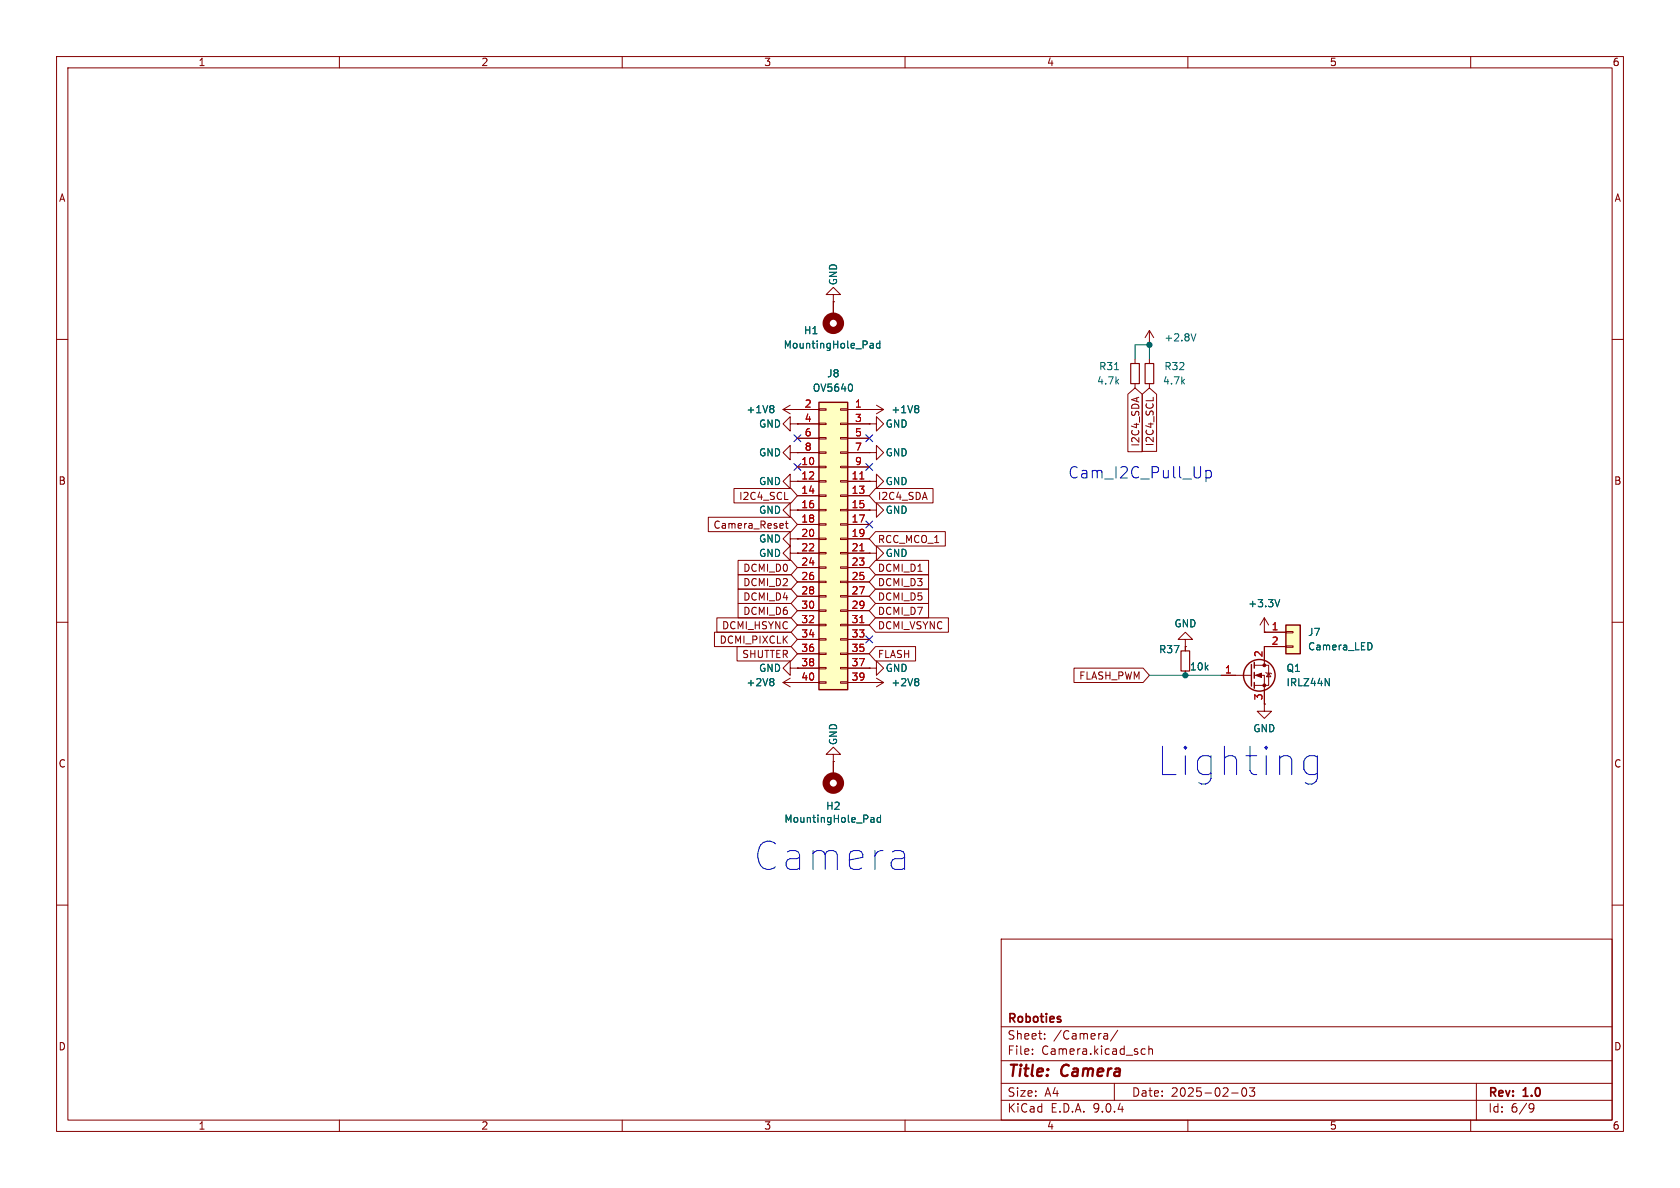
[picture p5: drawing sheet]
<svg xmlns="http://www.w3.org/2000/svg" width="297mm" height="210mm" viewBox="0 0 297 210" stroke-linecap="round" stroke-linejoin="round" font-family="sans-serif">
<g fill="none" stroke="#840000" stroke-width=".18">
<path d="M10 10h277v190h-277zM12 12h273v186h-273zM60 10v2M110 10v2M160 10v2M210 10v2M260 10v2M147.3 52.1h1.3l-1.3-1.3-1.3 1.3h1.3v1.2M147.3 53.3h.1M203.2 58.4v2.6M203.2 58.4l-.8 1.3M203.2 58.4l.8 1.3"/>
<path d="M10 60h2M138.4 72.4h2.6M138.4 72.4l1.3 .8M139.7 74.9v-1.2l-1.3 1.2 1.3 1.3v-1.3h1.3M139.7 71.6l-1.3 .8M141 72.4h.1M141 74.9h.1M153.7 74.9h1.2v-1.2l1.3 1.2-1.3 1.3v-1.3M153.7 74.9h.1M153.7 72.4h.1M153.7 72.4h2.5M154.9 71.6l1.3 .8"/>
<path d="M156.2 72.4l-1.3 .8M200.7 63.5v.8M200.7 67.8v.8M203.2 61h.1M203.2 63.5v.8M203.2 67.8v.8M285 60h2M139.7 80v-1.3l-1.3 1.3 1.3 1.3v-1.3h1.3M139.7 85.1v-1.3l-1.3 1.3 1.3 1.3v-1.3h1.3M141 80h.1M141 85.1h.1M153.7 90.2h1.2v-1.3l1.3 1.3-1.3 1.2v-1.2"/>
<path d="M153.7 90.2h.1M10 110h2M139.7 119.9l-1.3 .8M153.7 118.1h1.2v-1.3l1.3 1.3-1.3 1.3v-1.3M153.7 118.1h.1M209.5 113h1.3l-1.3-1.2-1.2 1.2h1.2v1.3M209.5 114.3h.1M209.5 114.3v.8M209.5 118.6v.8M215.9 119.4h5.3M221.7 117.6h2.6v3.6h-2.6M221.7 119.4h1.8v5.1"/>
<path d="M223.5 111.8h.1M223.5 109.2v2.6M223.5 114.3v3.3M223.5 109.2l-.7 1.3M223.5 109.2l.8 1.3M223.8 118.9l.1 .1h.8l.1 .1M224.3 119l.4 .6h-.8zM285 110h2M138.4 120.7l1.3 .7M138.4 120.7h2.6M141 120.7h.1M223.5 124.5v1.2h1.3l-1.3 1.3-1.3-1.3h1.3"/>
<path d="M223.5 124.5h.1M10 160h2M177 166h108v32h-108zM285 160h2M60 198v2M110 198v2M160 198v2M177 194.5h108M177 191.5h108M177 187.5h108M177 181.5h108M182.5 186.3v.1"/>
<path d="M182.5 185.5v.1M184.7 183.6v.1M184.7 182.8v.1M195.3 182.7h.3l.2 .2v.8M195.8 183.6l-.5 .1M195.8 183.1h-.5M197 191.5v3M197.6 182.1l-1.3 2M201.9 186.3h.6M201.9 185.5h.6M203.1 185.5l.2-.1 .4 .1v.9M203.1 184.9v1.5"/>
<path d="M210 198v2M217.7 193.2h1.2M219.7 192.4l.2-.1a.81 .81 0 0 1 .6 .6 .81 .81 0 0 1-.3 .8l-.2 .1a.81 .81 0 0 1-.3-1.4zM220.9 192.3h.9l-.5 .6 .4 .1v.7l-.2 .1h-.4l-.2-.1M260 198v2M261 191.5v6.5M270.6 195.1l.5 .1a.99 .99 0 0 1-.4 1.4h-.2M271.2 195.7l-.3 .3h-.3"/>
</g>
<path d="M199.9 64.3h1.5v3.5h-1.5zM202.4 64.3h1.6v3.5h-1.6zM208.8 115.1h1.5v3.5h-1.5z" fill="none" stroke="#840000" stroke-width=".2"/>
<path d="M211.4 59l-.4 1.3M136.6 71.7l.2 .2-.2 .3 .2 .3v.2l-.2 .3M162.2 71.7l.2 .2-.2 .3 .2 .3v.2l-.2 .3M197 65.3h.8M136.6 120l.2 .2-.2 .3 .2 .2v.3l-.2 .2M226.2 106l-.4 1.3M234.3 120l.7 1.2v-1.2" fill="none" stroke="#006464" stroke-width=".18"/>
<g fill="none" stroke="#840000" stroke-width=".25">
<path d="M221.2 117.5v3.8M221.7 117.1v1M221.7 118.9v1M221.7 120.7v1"/>
<circle cx="222.6" cy="119.4" r="2.79"/>
</g>
<g fill="#840000" stroke="#840000" stroke-width=".18">
<path d="M222 119.4l1-.4v.8z"/>
<circle cx="223.5" cy="117.6" r=".25"/>
<circle cx="223.5" cy="121.2" r=".25"/>
</g>
<path d="M227.3 110.5h2.6v5.1h-2.6z" fill="#ffffc2"/>
<path d="M227.3 110.5h2.6v5.1h-2.6z" fill="none" stroke="#840000" stroke-width=".25"/>
<g fill="none" stroke="#840000" stroke-width=".18">
<path d="M147.3 53.3v2.6M139.7 95.3v-1.3l-1.3 1.3 1.3 1.2v-1.2h1.3M139.7 97.8v-1.3l-1.3 1.3 1.3 1.3v-1.3h1.3M139.7 90.2v-1.3l-1.3 1.3 1.3 1.2v-1.2h1.3M141 95.3h.1M141 97.8h.1M141 90.2h.1M153.7 85.1h1.2v-1.3l1.3 1.3-1.3 1.3v-1.3M153.7 85.1h.1M153.7 80h1.2v-1.3l1.3 1.3-1.3 1.3v-1.3M153.7 80h.1M153.7 97.8h1.2v-1.3l1.3 1.3-1.3 1.3v-1.3"/>
<path d="M153.7 97.8h.1M139.7 118.1v-1.3l-1.3 1.3 1.3 1.3v-1.3h1.3M141 118.1h.1M154.9 119.9l1.3 .8M223.5 111.8h3.8M223.5 114.3h3.8M227.3 111.6h1.3v.3h-1.3zM227.3 114.2h1.3v.2h-1.3zM147.3 133.4h1.3l-1.3-1.3-1.3 1.3h1.3v1.2M147.3 134.6h.1M147.3 134.6v2.6M153.7 120.7h.1"/>
<path d="M153.7 120.7h2.5M156.2 120.7l-1.3 .7"/>
</g>
<path d="M154 60.7h.2l.2 .2v.6M154.4 61.5h-.4M154.4 61l-.4 .1M155.5 60.8l-.3-.1-.3 .2 .2 .6h.4M155.5 60.3v1.2M162.2 120l.2 .2-.2 .3 .2 .2v.3l-.2 .2M242.3 113.7l.3 .5-.3 .6M154.1 144.5h.2l.2 .2v.7M154.5 145.3l-.4 .1M154.5 144.8l-.4 .1M155.7 144.6l-.4-.1-.2 .3 .1 .5h.5M155.7 144.1v1.3" fill="none" stroke="#006464" stroke-width=".18"/>
<g fill="none" stroke="#840000" stroke-width="1.3">
<circle cx="147.3" cy="57.1" r="1.27"/>
<circle cx="147.3" cy="138.4" r="1.27"/>
</g>
<path d="M144.8 71.1h5.1v50.8h-5.1z" fill="#ffffc2"/>
<path d="M144.8 71.1h5.1v50.8h-5.1z" fill="none" stroke="#840000" stroke-width=".25"/>
<g fill="none" stroke="#840000" stroke-width=".18">
<path d="M147.3 53.3h.1M147.3 53.3v2.6M141 74.9h.1M141 72.4h.1M141 72.4h3.8M141 74.9h3.8M141 77.5h3.8M144.8 72.3h1.2v.2h-1.2zM144.8 74.8h1.2v.3h-1.2zM144.8 77.3h1.2v.3h-1.2zM144.8 79.9h1.2v.2h-1.2zM148.6 72.3h1.3v.2h-1.3z"/>
<path d="M148.6 74.8h1.3v.3h-1.3zM148.6 77.3h1.3v.3h-1.3zM148.6 79.9h1.3v.2h-1.3zM149.9 72.4h3.8M149.9 74.9h3.8M149.9 77.5h3.8M153.7 72.4h.1M153.7 74.9h.1M199.4 69.7l1.3-1.1 1.2 1.1v10.2h-2.5zM201.9 69.7l1.3-1.1 1.3 1.1v10.1h-2.6zM203.9 70.2v.6M125.2 91.4h14.7l1.1 1.3-1.1 1.3h-14.7z"/>
<path d="M129.8 86.4h10.1l1.1 1.2-1.1 1.3h-10.1zM130.5 99.1h9.4l1.1 1.2-1.1 1.3h-9.4zM138.7 88.3h.6M138.8 92.5h.5M139 92.1v1.1l.3 .2M141 85.1h.1M141 80h.1M141 95.3h.1M141 97.8h.1M141 90.2h.1M141 80h3.8M141 82.6h3.8"/>
<path d="M141 85.1h3.8M141 87.6h3.8M141 90.2h3.8M141 92.7h3.8M141 95.3h3.8M141 97.8h3.8M144.8 82.4h1.2v.3h-1.2zM144.8 85h1.2v.2h-1.2zM144.8 87.5h1.2v.3h-1.2zM144.8 90h1.2v.3h-1.2zM144.8 92.6h1.2v.2h-1.2zM144.8 95.1h1.2v.3h-1.2z"/>
<path d="M144.8 97.7h1.2v.2h-1.2zM148.6 82.4h1.3v.3h-1.3zM148.6 85h1.3v.2h-1.3zM148.6 87.5h1.3v.3h-1.3zM148.6 90h1.3v.3h-1.3zM148.6 92.6h1.3v.2h-1.3zM148.6 95.1h1.3v.3h-1.3zM148.6 97.7h1.3v.2h-1.3zM149.9 80h3.8M149.9 82.6h3.8M149.9 85.1h3.8M149.9 87.6h3.8"/>
<path d="M149.9 90.2h3.8M149.9 92.7h3.8M149.9 95.3h3.8M149.9 97.8h3.8M153.7 90.2h.1M153.7 85.1h.1M153.7 80h.1M153.7 97.8h.1M154.8 94h12.3v2.5h-12.3l-1.1-1.2zM154.8 99.1h9.4v2.5h-9.4l-1.1-1.3zM154.8 86.4h10.1v2.5h-10.1l-1.1-1.3zM126.3 111.8h13.6l1.1 1.2-1.1 1.3h-13.6z"/>
<path d="M126.7 109.2h13.2l1.1 1.3-1.1 1.3h-13.2zM130.3 114.3h9.6l1.1 1.3-1.1 1.2h-9.6zM130.5 106.7h9.4l1.1 1.3-1.1 1.2h-9.4zM130.5 104.1h9.4l1.1 1.3-1.1 1.3h-9.4zM130.5 101.6h9.4l1.1 1.3-1.1 1.2h-9.4zM141 118.1h.1M141 100.3h3.8M141 102.9h3.8M141 105.4h3.8M141 108h3.8M141 110.5h3.8M141 113h3.8"/>
<path d="M141 115.6h3.8M141 118.1h3.8M144.8 100.2h1.2v.3h-1.2zM144.8 102.7h1.2v.3h-1.2zM144.8 105.3h1.2v.2h-1.2zM144.8 107.8h1.2v.3h-1.2zM144.8 110.4h1.2v.2h-1.2zM144.8 112.9h1.2v.3h-1.2zM144.8 115.4h1.2v.3h-1.2zM144.8 118h1.2v.2h-1.2zM148.6 100.2h1.3v.3h-1.3zM148.6 102.7h1.3v.3h-1.3z"/>
<path d="M148.6 105.3h1.3v.2h-1.3zM148.6 107.8h1.3v.3h-1.3zM148.6 110.4h1.3v.2h-1.3zM148.6 112.9h1.3v.3h-1.3zM148.6 115.4h1.3v.3h-1.3zM148.6 118h1.3v.2h-1.3zM149.9 100.3h3.8M149.9 102.9h3.8M149.9 105.4h3.8M149.9 108h3.8M149.9 110.5h3.8M149.9 113h3.8"/>
<path d="M149.9 115.6h3.8M149.9 118.1h3.8M153.7 118.1h.1M154.8 106.7h9.4v2.5h-9.4l-1.1-1.2zM154.8 101.6h9.4v2.5h-9.4l-1.1-1.2zM154.8 104.1h9.4v2.6h-9.4l-1.1-1.3zM154.8 109.2h12.9v2.6h-12.9l-1.1-1.3zM154.8 114.3h7.1v2.5h-7.1l-1.1-1.2zM189.9 118.1h12.2l1.1 1.3-1.1 1.3h-12.2zM209.5 114.3h.1M209.5 114.3v.8M209.5 118.6v.8"/>
<path d="M215.9 119.4h2.5M223.5 111.8h.1M223.5 111.8h3.8M227.3 114.3h-3.8v2.5M141 120.7h.1M141 120.7h3.8M144.8 120.5h1.2v.3h-1.2zM147.3 134.6h.1M147.3 134.6v2.6M148.6 120.5h1.3v.3h-1.3zM149.9 120.7h3.8M153.7 120.7h.1"/>
<path d="M223.5 124.5h.1M223.5 121.9v2.6"/>
</g>
<path d="M152 84.7h.7M152 97.4h.7M152 110.1h.7" fill="none" stroke="#a90000" stroke-width=".18"/>
<g fill="none" stroke="#006464" stroke-width=".18">
<path d="M136.6 71.7l.2 .2-.2 .3 .2 .3v.2l-.2 .3M150.6 68l.1 .4-.1 .6M154 60.7h.2l.2 .2v.6M154.4 61.5h-.4M154.4 61l-.4 .1M155.5 60.8l-.3-.1-.3 .2 .2 .6h.4M155.5 60.3v1.2M162.2 71.7l.2 .2-.2 .3 .2 .3v.2l-.2 .3M136.6 120l.2 .2-.2 .3 .2 .2v.3l-.2 .2M162.2 120l.2 .2-.2 .3 .2 .2v.3l-.2 .2M226.2 106l-.4 1.3M234.3 120l.7 1.2v-1.2"/>
<path d="M242.3 113.7l.3 .5-.3 .6M154.1 144.5h.2l.2 .2v.7M154.5 145.3l-.4 .1M154.5 144.8l-.4 .1M155.7 144.6l-.4-.1-.2 .3 .1 .5h.5M155.7 144.1v1.3"/>
</g>
<path d="M200.7 63.5v-2.5h2.5v2.5M203.2 119.4h12.7" fill="none" stroke="#009600" stroke-width=".18"/>
<path d="M140.4 76.9l1.2 1.2M141.6 76.9l-1.2 1.2M153.1 76.9l1.2 1.2M154.3 76.9l-1.2 1.2M140.4 81.9l1.2 1.3M141.6 81.9l-1.2 1.3M153.1 81.9l1.2 1.3M153.1 92.1l1.2 1.2M154.3 81.9l-1.2 1.3M154.3 92.1l-1.2 1.2M153.1 112.4l1.2 1.2M154.3 112.4l-1.2 1.2" fill="none" stroke="#000084" stroke-width=".18"/>
<path d="M213.2 83.2v2M213.2 83.2h.6l.4 .3v.6l-.2 .3-.2 .1-.6-.1M231 136.7l.5 .2h.9l.5-.2M231 133.8l.5-.2h.9l.5 .2M232.9 133.6v4a1.36 1.36 0 0 1-2.2 .8" fill="none" stroke="#0000c2" stroke-width=".18"/>
<g fill="#009600" stroke="#009600" stroke-width=".18">
<circle cx="209.5" cy="119.4" r=".46"/>
<circle cx="203.2" cy="61" r=".46"/>
</g>
<g font-size="7" fill="#0000c2">
<text x="204.6" y="137.4">Lighting</text>
<text x="133.3" y="154.1">Camera</text>
</g>
<text font-size="2.8" fill="#0000c2" x="188.8" y="84.8">Cam_I2C_Pull_Up</text>
<g font-size="2.8" fill="#840000">
<text x="178" y="190.9">Title:</text>
<text x="187.7" y="190.9">Camera</text>
</g>
<g font-size="2.1" fill="#840000">
<text x="178" y="184">Sheet:</text>
<text x="178" y="181.2">Roboties</text>
<text x="186.2" y="184">/Camera/</text>
<text x="178" y="186.7">File:</text>
<text x="184.1" y="186.7">Camera.kicad_sch</text>
<text x="178" y="196.9">KiCad</text>
<text x="178" y="194.1">Size:</text>
<text x="184.7" y="194.1">A4</text>
<text x="185.7" y="196.9">E.D.A.</text>
<text x="193.3" y="196.9">9.0.4</text>
<text x="200" y="194.1">Date:</text>
<text x="207" y="194.1">2025-02-03</text>
<text x="263" y="194.3">Rev:</text>
<text x="263" y="196.9">Id:</text>
<text x="267.1" y="196.9">6/9</text>
<text x="269.4" y="194.3">1.0</text>
</g>
<g font-size="1.8" fill="#840000">
<text x="35" y="11.9">1</text>
<text x="85" y="11.9">2</text>
<text x="135" y="11.9">3</text>
<text x="185" y="11.9">4</text>
<text x="235" y="11.9">5</text>
<text x="285" y="11.9">6</text>
<text x="10.3" y="35.9">A</text>
<text x="285.3" y="35.9">A</text>
<text x="201.6" y="79" transform="rotate(-90 201.6 79)">I2C4_SDA</text>
<text x="204.2" y="79" transform="rotate(-90 204.2 79)">I2C4_SCL</text>
<text x="10.3" y="85.9">B</text>
<text x="130.6" y="88.6">I2C4_SCL</text>
<text x="155.1" y="88.6">I2C4_SDA</text>
<text x="285.3" y="85.9">B</text>
<text x="126" y="93.7">Camera_Reset</text>
<text x="131.3" y="101.3">DCMI_D0</text>
<text x="155.1" y="96.2">RCC_MCO_1</text>
<text x="155.1" y="101.3">DCMI_D1</text>
<text x="131.3" y="106.4">DCMI_D4</text>
<text x="131.3" y="103.8">DCMI_D2</text>
<text x="155.1" y="103.8">DCMI_D3</text>
<text x="155.1" y="106.4">DCMI_D5</text>
<text x="127.1" y="114">DCMI_PIXCLK</text>
<text x="127.5" y="111.4">DCMI_HSYNC</text>
<text x="131.3" y="108.9">DCMI_D6</text>
<text x="155.1" y="108.9">DCMI_D7</text>
<text x="155.1" y="111.4">DCMI_VSYNC</text>
<text x="131.1" y="116.5">SHUTTER</text>
<text x="155.1" y="116.5">FLASH</text>
<text x="190.7" y="120.3">FLASH_PWM</text>
<text x="10.3" y="135.9">C</text>
<text x="285.3" y="135.9">C</text>
<text x="10.3" y="185.9">D</text>
<text x="285.3" y="185.9">D</text>
<text x="35" y="199.9">1</text>
<text x="85" y="199.9">2</text>
<text x="135" y="199.9">3</text>
<text x="185" y="199.9">4</text>
<text x="235" y="199.9">5</text>
<text x="285" y="199.9">6</text>
</g>
<g font-size="1.8" fill="#006464">
<text x="148.2" y="50.5" transform="rotate(-90 148.2 50.5)">GND</text>
<text x="142" y="59.3">H1</text>
<text x="138.4" y="61.8">MountingHole_Pad</text>
<text x="194.2" y="65.6">R31</text>
<text x="205.7" y="65.6">R32</text>
<text x="205.7" y="60.6">+2.8V</text>
<text x="143.6" y="69.4">OV5640</text>
<text x="146.1" y="66.9">J8</text>
<text x="193.9" y="68.2">4.7k</text>
<text x="205.5" y="68.2">4.7k</text>
<text x="131.9" y="73.3">+1V8</text>
<text x="134.1" y="75.8">GND</text>
<text x="156.5" y="75.8">GND</text>
<text x="157.5" y="73.3">+1V8</text>
<text x="134.1" y="80.9">GND</text>
<text x="156.5" y="80.9">GND</text>
<text x="134.1" y="86">GND</text>
<text x="156.5" y="86">GND</text>
<text x="134.1" y="91">GND</text>
<text x="156.5" y="91">GND</text>
<text x="134.1" y="96.1">GND</text>
<text x="134.1" y="98.7">GND</text>
<text x="156.5" y="98.7">GND</text>
<text x="220.6" y="107.5">+3.3V</text>
<text x="207.5" y="111.1">GND</text>
<text x="231.1" y="112.6">J7</text>
<text x="134.1" y="119">GND</text>
<text x="156.5" y="119">GND</text>
<text x="204.8" y="115.7">R37</text>
<text x="210.3" y="118.7">10k</text>
<text x="227.3" y="119">Q1</text>
<text x="231.1" y="115.2">Camera_LED</text>
<text x="131.9" y="121.5">+2V8</text>
<text x="157.5" y="121.5">+2V8</text>
<text x="227.3" y="121.5">IRLZ44N</text>
<text x="148.2" y="131.8" transform="rotate(-90 148.2 131.8)">GND</text>
<text x="221.5" y="129.6">GND</text>
<text x="145.9" y="143.4">H2</text>
<text x="138.6" y="145.6">MountingHole_Pad</text>
</g>
<g font-size="1.8" fill="#a90000">
<text x="142.2" y="72.1">2</text>
<text x="142.2" y="74.7">4</text>
<text x="142.2" y="77.2">6</text>
<text x="151.1" y="72.1">1</text>
<text x="151.1" y="74.7">3</text>
<text x="151.1" y="77.2">5</text>
<text x="141.6" y="82.3">10</text>
<text x="142.2" y="79.8">8</text>
<text x="151.1" y="79.8">7</text>
<text x="151.1" y="82.3">9</text>
<text x="141.6" y="84.8">12</text>
<text x="141.6" y="87.4">14</text>
<text x="141.6" y="89.9">16</text>
<text x="150.5" y="84.8">11</text>
<text x="150.5" y="87.4">13</text>
<text x="150.5" y="89.9">15</text>
<text x="141.6" y="92.5">18</text>
<text x="141.6" y="95">20</text>
<text x="150.5" y="92.5">17</text>
<text x="150.5" y="95">19</text>
<text x="141.6" y="97.5">22</text>
<text x="141.6" y="100.1">24</text>
<text x="150.5" y="97.5">21</text>
<text x="150.5" y="100.1">23</text>
<text x="141.6" y="102.6">26</text>
<text x="141.6" y="105.2">28</text>
<text x="141.6" y="107.7">30</text>
<text x="150.5" y="102.6">25</text>
<text x="150.5" y="105.2">27</text>
<text x="150.5" y="107.7">29</text>
<text x="141.6" y="110.2">32</text>
<text x="141.6" y="112.8">34</text>
<text x="150.5" y="110.2">31</text>
<text x="150.5" y="112.8">33</text>
<text x="224.7" y="111.5">1</text>
<text x="141.6" y="115.3">36</text>
<text x="141.6" y="117.9">38</text>
<text x="150.5" y="115.3">35</text>
<text x="150.5" y="117.9">37</text>
<text x="216.5" y="119.1">1</text>
<text x="223.3" y="116.3" transform="rotate(-90 223.3 116.3)">2</text>
<text x="224.7" y="114">2</text>
<text x="141.6" y="120.4">40</text>
<text x="150.5" y="120.4">39</text>
<text x="223.3" y="123.9" transform="rotate(-90 223.3 123.9)">3</text>
</g>
</svg>
